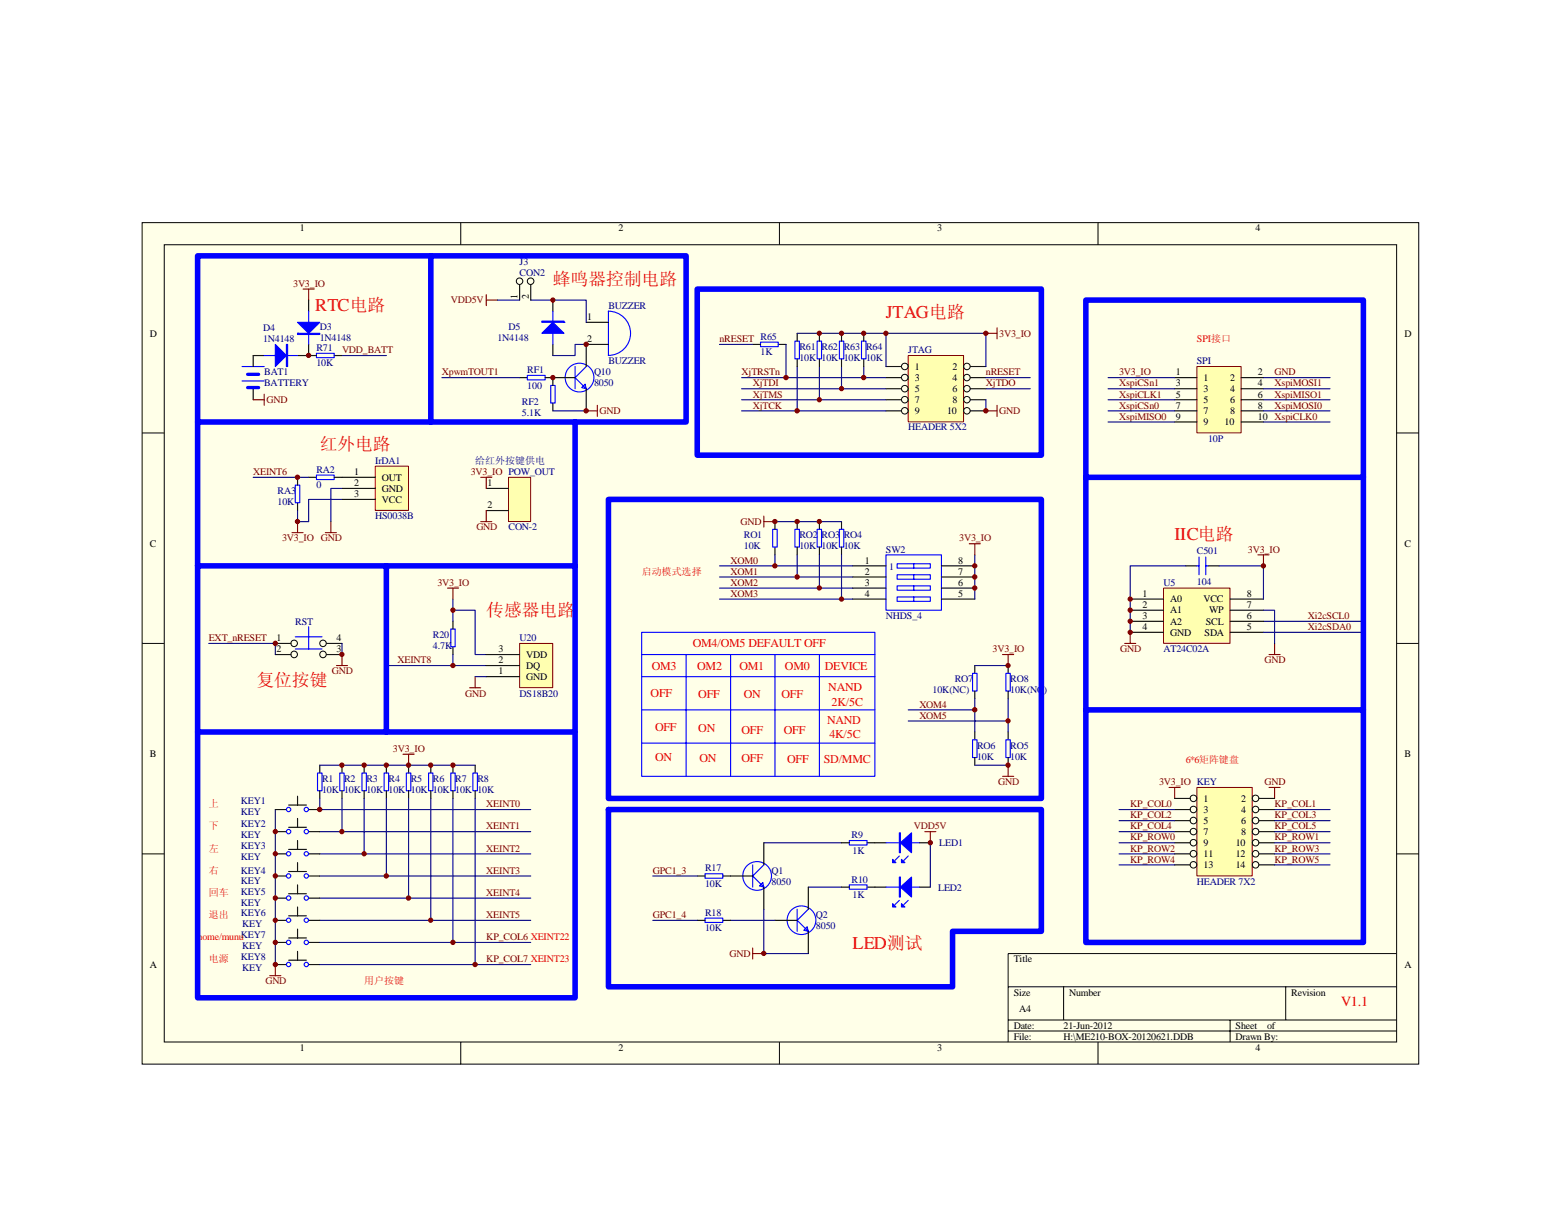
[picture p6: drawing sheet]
<svg xmlns="http://www.w3.org/2000/svg" width="279mm" height="216mm" viewBox="0 0 279 216" stroke-linecap="round" stroke-linejoin="round" font-family="sans-serif">
<path d="M25.4 39.9h228.5v150.6h-228.5z" fill="#ffffe8"/>
<g fill="none" stroke="#000" stroke-width=".18">
<path d="M25.4 39.9h228.5v150.6h-228.5zM82.5 39.9v3.9M139.5 39.9v3.9M196.5 39.9v3.9M29.4 43.8h220.6v142.7h-220.6zM25.4 77.5h4M250 77.5h4M25.4 115.2h4M250 115.2h4M25.4 152.9h4M250 152.9h4M180.4 176.7h69.6"/>
<path d="M190.4 176.7v5.9M230.1 176.7v5.9M250 170.7h-69.6v15.9M82.5 186.6v3.9M139.5 186.6v3.9M180.4 182.6h69.6M180.4 184.6h69.6M196.5 186.6v3.9M220.2 182.6v4"/>
<circle cx="93" cy="50.3" r=".58"/>
<circle cx="95" cy="50.3" r=".59"/>
</g>
<g fill="none" stroke="#000" stroke-width=".2">
<path d="M55.2 53.7v2M93 50.9v2.8M95 50.9v2.8M104.9 57.7h4M45.3 69.6v2M47.3 63.6h-2v2M53.3 63.6h3.3M55.2 61.7v1.9M59.8 63.6h1.4M93 67.6h1.4M97.6 67.6h5.3M99 67.6v1.4"/>
<path d="M99 72.2v1.4M104.9 69.6v4M108.9 61.7h-4v3.9M57.2 137v1.4M61.2 137v1.4M65.2 137v1.4M69.2 137v1.4M73.1 137v1.4M77.1 137v1.4M57.2 141.6v1.3M61.2 141.6v1.3M65.2 141.6v1.3"/>
<path d="M69.2 141.6v1.3M73.1 141.6v1.3M77.1 141.6v1.3M124.8 156.8h1.4M129.4 156.8h5.3M136.7 150.9v3.9M136.7 158.8v4M144.7 158.8v4M150.6 150.9h1.4M150.6 158.8h1.4M155.2 150.9h3.4M155.2 158.8h3.4"/>
<path d="M164.5 150.9h2M164.5 158.8h2M124.8 164.8h1.4M129.4 164.8h1.4M138.7 164.8h4M144.7 166.7v4"/>
</g>
<g fill="none" stroke="#00f" stroke-width=".2">
<path d="M55.2 55.7v6M108.9 55.7a4 4 0 0 1 4 4 4 4 0 0 1-4 3.9M108.9 55.7v7.9M43.3 65.6h4M43.3 68.2h4M47.3 63.6h6M56.6 63.2h3.2v.8h-3.2zM94.4 67.2h3.2v.8h-3.2zM98.6 69h.8v3.2h-.8zM102.9 65.6v4M104.1 69.4l.6-.6 .2 .8zM104.9 65.6l-2 2 2 2"/>
<path d="M56.8 138.4h.8v3.2h-.8zM60.8 138.4h.8v3.2h-.8zM64.8 138.4h.8v3.2h-.8zM68.7 138.4h.9v3.2h-.9zM72.7 138.4h.8v3.2h-.8zM76.7 138.4h.8v3.2h-.8zM126.2 156.4h3.2v.8h-3.2zM134.7 154.8v4M135.9 158.6l.6-.6 .2 .8zM136.7 154.8l-2 2 2 2M152 150.5h3.2v.8h-3.2zM152 158.4h3.2v.8h-3.2z"/>
<path d="M158.6 150.9h5.9M158.6 158.8h5.9M161 153.2l-.8 .9M162.6 153.2l-.8 .9M126.2 164.4h3.2v.7h-3.2zM142.7 162.8v3.9M143.9 166.5l.6-.6 .2 .8zM144.7 162.8l-2 2 2 1.9M161 161.2l-.8 .8M162.6 161.2l-.8 .8"/>
<circle cx="103.7" cy="67.6" r="2.57"/>
<circle cx="135.5" cy="156.8" r="2.57"/>
<circle cx="143.5" cy="164.7" r="2.57"/>
</g>
<g fill="#00f" stroke="#00f" stroke-width=".2">
<path d="M161.2 150.9l2-1.8v3.6z"/>
<path d="M159.8 153.8l.6 .6h-.6z"/>
<path d="M161.4 153.8l.6 .6h-.6z"/>
<path d="M161.2 158.8l2-1.8v3.6z"/>
<path d="M159.8 161.8l.6 .6h-.6z"/>
<path d="M161.4 161.8l.6 .6h-.6z"/>
<path d="M49.3 61.7l2 1.9-2 2z"/>
<path d="M53.3 57.7h3.9l-2 2z"/>
<path d="M161 149.1h.2v3.6h-.2z" fill-rule="evenodd"/>
<path d="M161 157h.2v3.6h-.2z" fill-rule="evenodd"/>
<path d="M51.3 61.7h.2v3.9h-.2z" fill-rule="evenodd"/>
<path d="M53.3 59.7v.2h3.9v-.2z" fill-rule="evenodd"/>
</g>
<g fill="none" stroke="#000080" stroke-width=".2">
<path d="M89 53.7h4M61.2 63.6h8M79.1 67.6h13.9M99 73.6h5.9M37.4 115.2h11.9M57.2 137h27.8M49.3 144.9v27.8M57.2 142.9v2h37.8M57.2 148.9h37.8M57.2 156.8h37.8M57.2 152.9h37.8M61.2 142.9v6"/>
<path d="M65.2 142.9v10M69.2 142.9v13.9M73.1 142.9v17.9M77.1 142.9v21.9M116.8 156.8h8M136.7 150.9h13.9M144.7 158.8h5.9M166.5 150.9v7.9M57.2 160.8h37.8M57.2 164.8h37.8M116.8 164.8h8M130.8 164.8h7.9"/>
<path d="M136.7 162.8v7.9h8"/>
</g>
<g fill="none" stroke="#800000" stroke-width=".2">
<path d="M54.3 51.8h1.9M55.2 51.8v1.9M87 52.7v2M87 53.7h2M45.3 71.6h2M47.3 70.6v2M104.9 73.6h2M106.9 72.6v1.9M60.2 119.1h2M61.2 117.2v1.9M179.5 117.2h1.9M180.4 117.2v1.9"/>
<path d="M72.1 135h2M73.1 135v2M165.5 148.9h2M166.5 148.9v2M48.3 174.7h2M49.3 172.7v2M134.7 169.7v2M134.7 170.7h2"/>
</g>
<path d="M44.3 67h2M44.3 69.4h2" fill="none" stroke="#00f" stroke-width=".6"/>
<path d="M67.2 83.5h5.9v7.9h-5.9z" fill="#ffffb0"/>
<path d="M67.2 83.5h5.9v7.9h-5.9z" fill="none" stroke="#800000" stroke-width=".18"/>
<g fill="none" stroke="#000" stroke-width=".2">
<path d="M53.3 85.4v1.4M53.3 90v1.4M55.2 85.4h1.4M59.8 85.4h7.4M61.2 87.4h6M61.2 89.4h6M138.7 93.4v1.4M138.7 97.9v1.4M142.7 93.4v1.4M142.7 97.9v1.4M146.7 93.4v1.4M146.7 97.9v1.4"/>
<path d="M150.6 93.4v1.4M150.6 97.9v1.4M152.6 101.3h6M152.6 103.3h6M152.6 105.3h6M152.6 107.3h6M168.5 101.3h6M168.5 103.3h6M168.5 105.3h6M168.5 107.3h6M212.2 101.3h2M216.2 101.3h2"/>
<path d="M174.5 131v1.4M174.5 135.6v1.4M180.4 131v1.4M180.4 135.6v1.4M49.3 144.9h2M49.3 148.9h2M49.3 152.9h2M49.3 156.8h2M51.7 144.1h3.1M51.7 148.1h3.1M51.7 152.1h3.1M51.7 156h3.1"/>
<path d="M51.7 160h3.1M53.3 142.5v1.6M53.3 146.5v1.6M53.3 150.5v1.6M53.3 154.4v1.6M53.3 158.4v1.6M55.2 144.9h2M55.2 148.9h2M55.2 152.9h2M55.2 156.8h2M49.3 160.8h2M49.3 164.8h2"/>
<path d="M51.7 164h3.1M53.3 162.4v1.6M55.2 160.8h2M55.2 164.8h2"/>
</g>
<g fill="none" stroke="#800000" stroke-width=".2">
<path d="M52.3 95.4h2M53.3 93.4v2M58.2 95.4h2M59.2 93.4v2M136.7 92.4v2M136.7 93.4h2M173.5 97.3h2M174.5 97.3v2M225.2 99.3h1.9M226.1 99.3v2M201.3 115.2h2M202.3 113.2v2"/>
<path d="M227.1 117.2h2M228.1 115.2v2M179.5 139h1.9M180.4 137v2"/>
</g>
<g fill="none" stroke="#00f" stroke-width=".2">
<path d="M52.9 86.8h.8v3.2h-.8zM56.6 85h3.2v.9h-3.2zM138.3 94.8h.8v3.1h-.8zM142.3 94.8h.8v3.1h-.8zM146.3 94.8h.7v3.1h-.7zM150.2 94.8h.8v3.1h-.8zM158.6 99.3h9.9v9.9h-9.9zM214.6 99.7v3.2M215.8 99.7v3.2M160.6 100.9h5.9v.8h-5.9zM160.6 102.9h5.9v.8h-5.9zM160.6 104.9h5.9v.8h-5.9z"/>
<path d="M160.6 106.9h5.9v.8h-5.9zM163.6 100.9v.8M163.6 102.9v.8M163.6 104.9v.8M163.6 106.9v.8M214.2 101.3h.4M215.8 101.3h.4M174.1 132.4h.8v3.2h-.8zM180 132.4h.8v3.2h-.8z"/>
<circle cx="51.7" cy="144.9" r=".39"/>
<circle cx="51.7" cy="148.9" r=".39"/>
<circle cx="51.7" cy="156.8" r=".39"/>
<circle cx="51.7" cy="152.8" r=".39"/>
<circle cx="54.8" cy="144.9" r=".39"/>
<circle cx="54.8" cy="148.9" r=".39"/>
<circle cx="54.8" cy="156.8" r=".39"/>
<circle cx="54.8" cy="152.8" r=".39"/>
<circle cx="51.7" cy="160.8" r=".39"/>
<circle cx="51.7" cy="164.7" r=".39"/>
<circle cx="54.8" cy="160.8" r=".39"/>
<circle cx="54.8" cy="164.7" r=".39"/>
</g>
<g fill="none" stroke="#000080" stroke-width=".2">
<path d="M45.3 85.4h9.9M61.2 87.4h-2v6M61.2 89.4h-6v4h-1.9v-2M138.7 93.4h11.9M138.7 99.3v2M142.7 99.3v4M146.7 99.3v6M150.6 99.3v8M174.5 99.3v8M128.8 101.3h23.8M128.8 103.3h23.8M128.8 105.3h23.8"/>
<path d="M128.8 107.3h23.8M226.1 111.2h17.9"/>
</g>
<path d="M208.3 105.3h11.9v9.9h-11.9z" fill="#ffffb0"/>
<path d="M208.3 105.3h11.9v9.9h-11.9z" fill="none" stroke="#800000" stroke-width=".18"/>
<path d="M202.3 107.3h6M202.3 109.2h6M202.3 111.2h6M202.3 113.2h6M220.2 107.3h5.9M220.2 109.2h5.9M220.2 111.2h5.9M220.2 113.2h5.9" fill="none" stroke="#000" stroke-width=".2"/>
<path d="M212.2 101.3h-9.9v11.9M218.2 101.3h7.9v6M226.1 109.2h2v6M226.1 113.2h17.9" fill="none" stroke="#000080" stroke-width=".2"/>
<path d="M162.6 63.7h9.9v11.8h-9.9z" fill="#ffffb0"/>
<path d="M162.6 63.6h9.9v11.9h-9.9z" fill="none" stroke="#800000" stroke-width=".18"/>
<g fill="none" stroke="#000" stroke-width=".18">
<circle cx="162" cy="71.6" r=".59"/>
<circle cx="162" cy="67.6" r=".59"/>
<circle cx="162" cy="73.5" r=".59"/>
<circle cx="162" cy="65.6" r=".59"/>
<circle cx="162" cy="69.6" r=".59"/>
<circle cx="173.1" cy="71.6" r=".58"/>
<circle cx="173.1" cy="73.5" r=".58"/>
<circle cx="173.1" cy="65.6" r=".58"/>
<circle cx="173.1" cy="67.6" r=".58"/>
<circle cx="173.1" cy="69.6" r=".58"/>
<circle cx="52.6" cy="117.2" r=".59"/>
<circle cx="52.7" cy="115.2" r=".58"/>
<circle cx="57.8" cy="117.2" r=".59"/>
<circle cx="57.8" cy="115.2" r=".58"/>
</g>
<g fill="none" stroke="#000" stroke-width=".2">
<path d="M142.7 59.7v1.4M146.7 59.7v1.4M150.6 59.7v1.4M154.6 59.7v1.4M134.7 61.7h1.4M139.3 61.7h1.4M142.7 64.2v1.4M146.7 64.2v1.4M150.6 64.2v1.4M154.6 64.2v1.4M158.6 65.6h2.8M158.6 67.6h2.8"/>
<path d="M158.6 69.6h2.8M158.6 71.6h2.8M158.6 73.6h2.8M173.7 65.6h2.8M173.7 67.6h2.8M173.7 69.6h2.8M173.7 71.6h2.8M173.7 73.6h2.8M49.3 115.2h2.8M49.3 117.2h2.8M58.4 115.2h2.8M58.4 117.2h2.8"/>
<path d="M174.5 119.1v1.4M180.4 119.1v1.4M174.5 123.7v1.4M180.4 123.7v1.4"/>
</g>
<path d="M176.5 59.7h2M178.5 58.7v2M176.5 73.6h2M178.5 72.6v1.9" fill="none" stroke="#800000" stroke-width=".2"/>
<g fill="none" stroke="#000080" stroke-width=".2">
<path d="M142.7 59.7h15.9M128.8 61.7h5.9M132.7 67.6h25.9M132.7 69.6h25.9M132.7 71.6h25.9M132.7 73.6h25.9M140.7 61.7v5.9M142.7 65.6v8M146.7 65.6v6M150.6 65.6v4M154.6 65.6v2M158.6 65.6v-5.9h17.9v5.9"/>
<path d="M176.5 67.6h7.9M176.5 69.6h7.9M176.5 71.6v2M49.3 115.2v2M61.2 115.2v2M174.5 119.1h5.9M162.6 127.1h11.9M162.6 129.1h17.8M174.5 125.1v5.9M174.5 137h5.9M180.4 125.1v5.9"/>
</g>
<g fill="none" stroke="#00f" stroke-width=".2">
<path d="M136.1 61.3h3.2v.8h-3.2zM142.3 61.1h.8v3.1h-.8zM146.3 61.1h.7v3.1h-.7zM150.2 61.1h.8v3.1h-.8zM154.2 61.1h.8v3.1h-.8zM52.9 114h4.7M52.9 116.2h4.7M55.2 112.2v4M114.9 113.2h41.7v25.8h-41.7zM114.9 117.2h41.7M122.8 117.2v21.8M130.8 117.2v21.8"/>
<path d="M138.7 117.2v21.8M146.7 117.2v21.8M114.9 121.1h41.7M114.9 127.1h41.7M114.9 133h41.7M174.1 120.5h.8v3.2h-.8zM180 120.5h.8v3.2h-.8z"/>
</g>
<g fill="#800000" stroke="#800000" stroke-width=".18">
<circle cx="176.5" cy="73.5" r=".39"/>
<circle cx="176.5" cy="59.7" r=".39"/>
<circle cx="142.7" cy="73.5" r=".39"/>
<circle cx="146.6" cy="71.6" r=".38"/>
<circle cx="150.6" cy="69.6" r=".38"/>
<circle cx="154.6" cy="67.6" r=".39"/>
<circle cx="158.6" cy="59.7" r=".39"/>
<circle cx="146.6" cy="59.7" r=".38"/>
<circle cx="150.6" cy="59.7" r=".38"/>
<circle cx="154.6" cy="59.7" r=".39"/>
<circle cx="140.7" cy="67.6" r=".39"/>
</g>
<path d="M91 85.5h4v7.9h-4z" fill="#ffffb0"/>
<path d="M91 85.4h4v8h-4z" fill="none" stroke="#800000" stroke-width=".18"/>
<g fill="none" stroke="#000" stroke-width=".2">
<path d="M99 53.7v2M99 61.7v1.9M87 91.4h4M87 87.4h4M81.1 137v1.4M85 137v1.4M81.1 141.6v1.3M85 141.6v1.3M49.3 168.7h2M49.3 172.7h2M51.7 167.9h3.1M51.7 171.9h3.1"/>
<path d="M53.3 166.3v1.6M53.3 170.3v1.6M55.2 168.7h2M55.2 172.7h2"/>
</g>
<path d="M86 93.4h2M86 85.4h2M87 85.4v2M87 91.4v2" fill="none" stroke="#800000" stroke-width=".2"/>
<g fill="none" stroke="#00f" stroke-width=".2">
<path d="M99 55.7v6M80.7 138.4h.8v3.2h-.8zM84.6 138.4h.8v3.2h-.8z"/>
<circle cx="51.7" cy="168.7" r=".39"/>
<circle cx="51.7" cy="172.7" r=".39"/>
<circle cx="54.8" cy="168.7" r=".39"/>
<circle cx="54.8" cy="172.7" r=".39"/>
</g>
<g fill="#00f" stroke="#00f" stroke-width=".2">
<path d="M97 59.7l2-2 1.9 2z"/>
<path d="M97 57.5v.2h3.9v-.2z" fill-rule="evenodd"/>
</g>
<path d="M95 53.7h9.9v4M104.9 61.7h-2v1.9h-3.9M81.1 142.9v25.8M85 142.9v29.8M57.2 168.7h37.8M57.2 172.7h37.8" fill="none" stroke="#000080" stroke-width=".2"/>
<path d="M214.2 65.6h7.9v11.9h-7.9z" fill="#ffffb0"/>
<path d="M214.2 65.6h7.9v11.9h-7.9z" fill="none" stroke="#800000" stroke-width=".18"/>
<path d="M210.2 67.6h4M210.2 69.6h4M210.2 71.6h4M210.2 73.6h4M210.2 75.5h4M222.2 67.6h3.9M222.2 69.6h3.9M222.2 71.6h3.9M222.2 73.6h3.9M222.2 75.5h3.9" fill="none" stroke="#000" stroke-width=".2"/>
<path d="M198.3 67.6h11.9M198.3 69.6h11.9M198.3 71.6h11.9M198.3 73.6h11.9M198.3 75.5h11.9M226.1 67.6h12M226.1 69.6h12M226.1 71.6h12M226.1 73.6h12M226.1 75.5h12" fill="none" stroke="#000080" stroke-width=".2"/>
<path d="M209.3 141h1.9M210.2 141v1.9M227.1 141h2M228.1 141v1.9" fill="none" stroke="#800000" stroke-width=".2"/>
<path d="M214.2 141h9.9v15.8h-9.9z" fill="#ffffb0"/>
<path d="M214.2 141h9.9v15.8h-9.9z" fill="none" stroke="#800000" stroke-width=".18"/>
<g fill="none" stroke="#000" stroke-width=".18">
<circle cx="213.6" cy="152.8" r=".59"/>
<circle cx="213.6" cy="146.9" r=".59"/>
<circle cx="213.6" cy="148.9" r=".59"/>
<circle cx="213.6" cy="144.9" r=".59"/>
<circle cx="213.6" cy="154.8" r=".59"/>
<circle cx="213.6" cy="142.9" r=".59"/>
<circle cx="213.6" cy="150.9" r=".59"/>
<circle cx="224.7" cy="152.8" r=".59"/>
<circle cx="224.7" cy="146.9" r=".59"/>
<circle cx="224.7" cy="148.9" r=".58"/>
<circle cx="224.7" cy="144.9" r=".58"/>
<circle cx="224.7" cy="142.9" r=".58"/>
<circle cx="224.7" cy="150.9" r=".58"/>
<circle cx="224.7" cy="154.8" r=".58"/>
</g>
<g fill="none" stroke="#000" stroke-width=".2">
<path d="M81.1 111.2v1.4M81.1 115.8v1.4M210.2 142.9h2.8M210.2 144.9h2.8M210.2 146.9h2.8M210.2 148.9h2.8M210.2 150.9h2.8M210.2 152.9h2.8M210.2 154.8h2.8M225.3 142.9h2.8M225.3 144.9h2.8M225.3 146.9h2.8"/>
<path d="M225.3 148.9h2.8M225.3 150.9h2.8M225.3 152.9h2.8M225.3 154.8h2.8"/>
</g>
<g fill="none" stroke="#000080" stroke-width=".2">
<path d="M69.2 119.1h17.8M81.1 111.2v-2h3.9v8h2M81.1 107.3v1.9M81.1 117.2v1.9M200.3 144.9h9.9M200.3 146.9h9.9M200.3 148.9h9.9M200.3 150.9h9.9M200.3 152.9h9.9M200.3 154.8h9.9M228.1 144.9h10M228.1 146.9h10"/>
<path d="M228.1 148.9h10M228.1 150.9h10M228.1 152.9h10M228.1 154.8h10"/>
</g>
<g fill="#800000" stroke="#800000" stroke-width=".18">
<circle cx="166.5" cy="150.9" r=".39"/>
<circle cx="136.7" cy="170.7" r=".39"/>
<circle cx="55.2" cy="63.6" r=".39"/>
<circle cx="98.9" cy="67.6" r=".39"/>
<circle cx="104.9" cy="61.6" r=".39"/>
<circle cx="104.9" cy="73.5" r=".39"/>
<circle cx="99" cy="53.7" r=".38"/>
</g>
<path d="M80.1 105.3h2M81.1 105.3v2M84.1 123.1h1.9M85 121.1v2" fill="none" stroke="#800000" stroke-width=".2"/>
<path d="M80.7 112.6h.8v3.2h-.8z" fill="none" stroke="#00f" stroke-width=".2"/>
<path d="M93 115.2h5.9v7.9h-5.9z" fill="#ffffb0"/>
<path d="M93 115.2h5.9v7.9h-5.9z" fill="none" stroke="#800000" stroke-width=".18"/>
<path d="M87 119.1h6M87 117.2h6M87 121.1h6" fill="none" stroke="#000" stroke-width=".2"/>
<path d="M85 121.1h2" fill="none" stroke="#000080" stroke-width=".2"/>
<g fill="#800000" stroke="#800000" stroke-width=".18">
<circle cx="226.1" cy="101.3" r=".39"/>
<circle cx="202.3" cy="113.2" r=".38"/>
<circle cx="202.3" cy="107.2" r=".38"/>
<circle cx="202.3" cy="109.2" r=".39"/>
<circle cx="202.3" cy="111.2" r=".38"/>
<circle cx="81.1" cy="119.1" r=".38"/>
<circle cx="81.1" cy="109.2" r=".39"/>
<circle cx="53.2" cy="93.4" r=".39"/>
<circle cx="53.2" cy="85.4" r=".39"/>
<circle cx="180.4" cy="119.1" r=".38"/>
<circle cx="174.5" cy="105.3" r=".39"/>
<circle cx="174.5" cy="103.3" r=".39"/>
<circle cx="174.5" cy="101.3" r=".39"/>
<circle cx="138.7" cy="93.4" r=".39"/>
<circle cx="142.7" cy="93.4" r=".39"/>
<circle cx="146.6" cy="93.4" r=".38"/>
<circle cx="180.4" cy="137" r=".39"/>
<circle cx="138.7" cy="101.3" r=".39"/>
<circle cx="142.7" cy="103.3" r=".39"/>
<circle cx="146.6" cy="105.3" r=".38"/>
<circle cx="150.6" cy="107.2" r=".38"/>
<circle cx="174.5" cy="127.1" r=".39"/>
<circle cx="180.4" cy="129.1" r=".38"/>
<circle cx="49.3" cy="115.2" r=".39"/>
<circle cx="61.2" cy="117.2" r=".38"/>
<circle cx="61.2" cy="137" r=".39"/>
<circle cx="65.2" cy="137" r=".39"/>
<circle cx="69.1" cy="137" r=".39"/>
<circle cx="73.1" cy="137" r=".39"/>
<circle cx="57.2" cy="144.9" r=".39"/>
<circle cx="61.2" cy="148.9" r=".39"/>
<circle cx="65.2" cy="152.8" r=".38"/>
<circle cx="69.1" cy="156.8" r=".39"/>
<circle cx="77.1" cy="137" r=".39"/>
<circle cx="49.3" cy="172.7" r=".39"/>
<circle cx="81.1" cy="137" r=".39"/>
<circle cx="73.1" cy="160.8" r=".39"/>
<circle cx="77.1" cy="164.7" r=".38"/>
<circle cx="49.3" cy="148.9" r=".39"/>
<circle cx="49.3" cy="152.8" r=".38"/>
<circle cx="49.3" cy="156.8" r=".39"/>
<circle cx="49.3" cy="160.8" r=".39"/>
<circle cx="49.3" cy="164.7" r=".38"/>
<circle cx="81.1" cy="168.7" r=".39"/>
<circle cx="85" cy="172.7" r=".39"/>
<circle cx="49.3" cy="168.7" r=".39"/>
</g>
<path d="M35.4 45.8h87.4v29.7h-87.4zM77.1 45.8v29.7M124.8 51.8h61.6v29.7h-61.6zM194.4 53.7h49.6v115h-49.6zM35.4 75.5v25.8h67.5v-25.8M108.9 89.4h77.5v53.5h-77.5zM194.4 85.4h49.6M35.4 101.3v29.7h33.8v-29.7M102.9 101.3v29.7h-33.7M35.4 131v47.6h67.5v-47.6M194.4 127.1h49.6M108.9 144.9h77.5v21.8h-15.9v10h-61.6z" fill="none" stroke="#00f" stroke-width=".99"/>
<g font-size="3.2" fill="#f00">
<text x="99" y="51">蜂鸣器控制电路</text>
<text x="56.4" y="55.8">RTC电路</text>
<text x="158.6" y="56.9">JTAG电路</text>
<text x="57.2" y="80.5">红外电路</text>
<text x="210.2" y="96.6">IIC电路</text>
<text x="87" y="110.3">传感器电路</text>
<text x="45.9" y="122.8">复位按键</text>
<text x="152.6" y="169.9">LED测试</text>
</g>
<text font-size="2.5" fill="#f00" x="240.1" y="180">V1.1</text>
<g font-size="2.1" fill="#f00">
<text x="124" y="115.9">OM4/OM5 DEFAULT OFF</text>
<text x="116.5" y="124.8">OFF</text>
<text x="116.6" y="120">OM3</text>
<text x="124.8" y="120">OM2</text>
<text x="125" y="125">OFF</text>
<text x="132.4" y="120">OM1</text>
<text x="133.1" y="125">ON</text>
<text x="139.9" y="125">OFF</text>
<text x="140.5" y="120">OM0</text>
<text x="147.7" y="120">DEVICE</text>
<text x="148.3" y="123.8">NAND</text>
<text x="117.2" y="130.9">OFF</text>
<text x="125" y="131.1">ON</text>
<text x="132.7" y="131.3">OFF</text>
<text x="140.3" y="131.3">OFF</text>
<text x="148" y="129.5">NAND</text>
<text x="148.8" y="126.4">2K/5C</text>
<text x="117.2" y="136.3">ON</text>
<text x="125.2" y="136.5">ON</text>
<text x="132.7" y="136.5">OFF</text>
<text x="140.9" y="136.7">OFF</text>
<text x="147.4" y="136.7">SD/MMC</text>
<text x="148.4" y="132.1">4K/5C</text>
</g>
<g font-size="1.8">
<text x="53.7" y="41.4">1</text>
<text x="110.7" y="41.4">2</text>
<text x="167.7" y="41.4">3</text>
<text x="224.7" y="41.4">4</text>
<text x="92.6" y="53.5" transform="rotate(-90 92.6 53.5)">1</text>
<text x="94.6" y="53.5" transform="rotate(-90 94.6 53.5)">2</text>
<text x="105.1" y="57.3">1</text>
<text x="26.8" y="60.3">D</text>
<text x="105.1" y="61.2">2</text>
<text x="251.4" y="60.3">D</text>
<text x="163.7" y="66.2">1</text>
<text x="163.7" y="68.2">3</text>
<text x="163.7" y="70.2">5</text>
<text x="170.5" y="66.2">2</text>
<text x="170.5" y="68.2">4</text>
<text x="170.5" y="70.2">6</text>
<text x="210.4" y="67.2">1</text>
<text x="210.4" y="69.2">3</text>
<text x="210.4" y="71.2">5</text>
<text x="215.4" y="68.2">1</text>
<text x="215.4" y="70.2">3</text>
<text x="220.2" y="68.2">2</text>
<text x="220.2" y="70.2">4</text>
<text x="225.1" y="67.2">2</text>
<text x="225.1" y="69.2">4</text>
<text x="225.1" y="71.2">6</text>
<text x="163.7" y="72.1">7</text>
<text x="163.7" y="74.1">9</text>
<text x="169.5" y="74.1">10</text>
<text x="170.5" y="72.1">8</text>
<text x="210.4" y="73.1">7</text>
<text x="210.4" y="75.1">9</text>
<text x="215.4" y="72.1">5</text>
<text x="215.4" y="74.1">7</text>
<text x="215.4" y="76.1">9</text>
<text x="219.2" y="76.1">10</text>
<text x="220.2" y="72.1">6</text>
<text x="220.2" y="74.1">8</text>
<text x="225.1" y="73.1">8</text>
<text x="225.1" y="75.1">10 XspiCLK0</text>
<text x="63.4" y="85">1</text>
<text x="63.4" y="87">2</text>
<text x="63.4" y="89">3</text>
<text x="68.4" y="86">OUT</text>
<text x="68.4" y="88">GND</text>
<text x="68.4" y="90">VCC</text>
<text x="87.2" y="87">1</text>
<text x="87.2" y="91">2</text>
<text x="26.8" y="97.9">C</text>
<text x="154.8" y="100.9">1</text>
<text x="171.5" y="100.9">8</text>
<text x="251.4" y="97.9">C</text>
<text x="154.8" y="102.9">2</text>
<text x="154.8" y="104.9">3</text>
<text x="154.8" y="106.8">4</text>
<text x="171.5" y="106.8">5</text>
<text x="171.5" y="104.9">6</text>
<text x="171.5" y="102.9">7</text>
<text x="204.5" y="106.8">1</text>
<text x="209.4" y="107.8">A0</text>
<text x="215.4" y="107.8">VCC</text>
<text x="223.2" y="106.8">8</text>
<text x="204.5" y="108.8">2</text>
<text x="204.5" y="110.8">3</text>
<text x="204.5" y="112.8">4</text>
<text x="209.4" y="109.8">A1</text>
<text x="209.4" y="111.8">A2</text>
<text x="209.4" y="113.8">GND</text>
<text x="215.6" y="113.8">SDA</text>
<text x="215.8" y="111.8">SCL</text>
<text x="216.4" y="109.8">WP</text>
<text x="223.2" y="110.8">6</text>
<text x="223.2" y="108.8">7</text>
<text x="223.2" y="112.8">5</text>
<text x="49.5" y="114.8">1</text>
<text x="49.5" y="116.8">2</text>
<text x="60.2" y="116.8">3</text>
<text x="60.2" y="114.8">4</text>
<text x="89.2" y="118.7">2</text>
<text x="89.2" y="116.8">3</text>
<text x="94.2" y="119.7">DQ</text>
<text x="94.2" y="117.8">VDD</text>
<text x="89.2" y="120.7">1</text>
<text x="94.2" y="121.7">GND</text>
<text x="26.8" y="135.6">B</text>
<text x="251.4" y="135.6">B</text>
<text x="215.4" y="143.5">1</text>
<text x="222.2" y="143.5">2</text>
<text x="215.4" y="145.5">3</text>
<text x="215.4" y="147.5">5</text>
<text x="215.4" y="149.5">7</text>
<text x="222.2" y="145.5">4</text>
<text x="222.2" y="147.5">6</text>
<text x="222.2" y="149.5">8</text>
<text x="215.4" y="151.4">9</text>
<text x="215.4" y="153.4">11</text>
<text x="215.4" y="155.4">13</text>
<text x="221.2" y="151.4">10</text>
<text x="221.2" y="153.4">12</text>
<text x="221.2" y="155.4">14</text>
<text x="26.8" y="173.2">A</text>
<text x="181.4" y="172.3">Title</text>
<text x="251.4" y="173.2">A</text>
<text x="181.4" y="178.2">Size</text>
<text x="191.4" y="178.2">Number</text>
<text x="231.1" y="178.2">Revision</text>
<text x="181.4" y="184.2">Date:</text>
<text x="182.4" y="181.2">A4</text>
<text x="190.4" y="184.2">21-Jun-2012</text>
<text x="221.2" y="184.2">Sheet</text>
<text x="226.8" y="184.2">of</text>
<text x="53.7" y="188.1">1</text>
<text x="110.7" y="188.1">2</text>
<text x="167.7" y="188.1">3</text>
<text x="181.4" y="186.1">File:</text>
<text x="190.4" y="186.1">H:\ME210-BOX-20120621.DDB</text>
<text x="221.2" y="186.1">Drawn By:</text>
<text x="224.7" y="188.1">4</text>
</g>
<g font-size="1.8" fill="#000080">
<text x="93" y="47.4">J3</text>
<text x="93" y="49.3">CON2</text>
<text x="47.1" y="59.3">D4</text>
<text x="57.2" y="59.1">D3</text>
<text x="91" y="59.1">D5</text>
<text x="108.9" y="55.3">BUZZER</text>
<text x="47.1" y="61.2">1N4148</text>
<text x="56.6" y="62.8">R71</text>
<text x="56.6" y="65.6">10K</text>
<text x="57.2" y="61">1N4148</text>
<text x="89" y="61">1N4148</text>
<text x="108.9" y="65.2">BUZZER</text>
<text x="136.1" y="63.6">1K</text>
<text x="143.1" y="62.6">R61</text>
<text x="143.1" y="64.6">10K 10K 10K 10K</text>
<text x="147" y="62.6">R62</text>
<text x="151" y="62.6">R63</text>
<text x="155" y="62.6">R64</text>
<text x="162.6" y="63.2">JTAG</text>
<text x="214.2" y="65.2">SPI</text>
<text x="47.3" y="67.2">BAT1</text>
<text x="47.3" y="69.2">BATTERY</text>
<text x="94.4" y="66.8">RF1</text>
<text x="94.4" y="69.6">100</text>
<text x="106.3" y="67.2">Q10</text>
<text x="106.3" y="69.2">8050</text>
<text x="93.4" y="72.5">RF2</text>
<text x="93.4" y="74.5">5.1K</text>
<text x="162.6" y="76.9">HEADER 5X2</text>
<text x="67.2" y="83.1">IrDA1</text>
<text x="85" y="83.1">给红外按键供电</text>
<text x="216.2" y="79.1">10P</text>
<text x="49.7" y="88.4">RA3</text>
<text x="56.6" y="84.6">RA2</text>
<text x="56.6" y="87.4">0</text>
<text x="49.7" y="90.4">10K</text>
<text x="67.2" y="93">HS0038B</text>
<text x="91" y="95">CON-2</text>
<text x="133.1" y="96.3">RO1</text>
<text x="133.1" y="98.3">10K</text>
<text x="143.1" y="96.3">RO2</text>
<text x="143.1" y="98.3">10K 10K 10K</text>
<text x="147" y="96.3">RO3</text>
<text x="151" y="96.3">RO4</text>
<text x="158.6" y="98.9">SW2</text>
<text x="214.2" y="99.1">C501</text>
<text x="159.2" y="102.1">1</text>
<text x="208.3" y="104.9">U5</text>
<text x="214.2" y="104.7">104</text>
<text x="52.9" y="111.8">RST</text>
<text x="158.6" y="110.8">NHDS_4</text>
<text x="77.5" y="114.2">R20</text>
<text x="77.5" y="116.2">4.7K</text>
<text x="93" y="114.8">U20</text>
<text x="208.3" y="116.8">AT24C02A</text>
<text x="93" y="124.7">DS18B20</text>
<text x="166.9" y="124.1">10K(NC)</text>
<text x="170.9" y="122.1">RO7</text>
<text x="180.8" y="122.1">RO8</text>
<text x="180.8" y="124.1">10K(NC)</text>
<text x="174.9" y="134">RO6</text>
<text x="174.9" y="136">10K</text>
<text x="180.8" y="134">RO5</text>
<text x="180.8" y="136">10K</text>
<text x="43.1" y="143.9">KEY1</text>
<text x="57.6" y="140">R1</text>
<text x="57.6" y="141.9">10K 10K 10K 10K 10K 10K 10K 10K</text>
<text x="61.6" y="140">R2</text>
<text x="65.6" y="140">R3</text>
<text x="69.6" y="140">R4</text>
<text x="73.5" y="140">R5</text>
<text x="77.5" y="140">R6</text>
<text x="81.5" y="140">R7</text>
<text x="85.4" y="140">R8</text>
<text x="43.1" y="145.9">KEY</text>
<text x="43.1" y="148.1">KEY2</text>
<text x="43.1" y="150.1">KEY</text>
<text x="43.1" y="152">KEY3</text>
<text x="43.1" y="154">KEY</text>
<text x="126.2" y="156">R17</text>
<text x="152.4" y="150.1">R9</text>
<text x="152.6" y="152.8">1K</text>
<text x="168.1" y="151.4">LED1</text>
<text x="43.1" y="156.4">KEY4</text>
<text x="43.1" y="158.2">KEY</text>
<text x="43.1" y="160.2">KEY5</text>
<text x="126.2" y="158.8">10K</text>
<text x="138.1" y="156.4">Q1</text>
<text x="138.1" y="158.4">8050</text>
<text x="152.4" y="158">R10</text>
<text x="152.6" y="160.8">1K</text>
<text x="167.9" y="159.6">LED2</text>
<text x="214.2" y="158.4">HEADER 7X2</text>
<text x="43.1" y="162.2">KEY</text>
<text x="43.1" y="163.9">KEY6</text>
<text x="43.3" y="165.9">KEY</text>
<text x="126.2" y="163.9">R18</text>
<text x="126.2" y="166.7">10K</text>
<text x="146" y="164.3">Q2</text>
<text x="146" y="166.3">8050</text>
<text x="43.1" y="171.9">KEY8</text>
<text x="43.3" y="169.9">KEY</text>
<text x="43.3" y="173.8">KEY</text>
</g>
<g font-size="1.8" fill="#800000">
<text x="52.5" y="51.3">3V3_IO</text>
<text x="80.7" y="54.3">VDD5V</text>
<text x="61.2" y="63.2">VDD_BATT</text>
<text x="128.8" y="61.2">nRESET R65</text>
<text x="178.9" y="60.3">3V3_IO</text>
<text x="79.1" y="67.2">XpwmTOUT1</text>
<text x="132.7" y="67.2">XjTRSTn</text>
<text x="134.7" y="71.2">XjTMS</text>
<text x="134.7" y="69.2">XjTDI</text>
<text x="176.5" y="69.2">XjTDO</text>
<text x="176.5" y="67.2">nRESET</text>
<text x="200.3" y="69.2">XspiCSn1</text>
<text x="200.3" y="71.2">XspiCLK1</text>
<text x="200.3" y="67.2">3V3_IO</text>
<text x="228.1" y="67.2">GND</text>
<text x="228.1" y="69.2">XspiMOSI1</text>
<text x="228.1" y="71.2">XspiMISO1</text>
<text x="47.7" y="72.1">GND</text>
<text x="107.3" y="74.1">GND</text>
<text x="134.7" y="73.1">XjTCK</text>
<text x="178.9" y="74.1">GND</text>
<text x="200.3" y="75.1">XspiMISO0</text>
<text x="200.3" y="73.1">XspiCSn0</text>
<text x="228.1" y="73.1">XspiMOSI0</text>
<text x="45.3" y="85">XEINT6</text>
<text x="84.3" y="85">3V3_IO POW_OUT</text>
<text x="85.3" y="95">GND</text>
<text x="132.5" y="94">GND</text>
<text x="50.5" y="96.9">3V3_IO GND</text>
<text x="130.8" y="100.9">XOM0</text>
<text x="171.7" y="96.9">3V3_IO</text>
<text x="223.4" y="98.9">3V3_IO</text>
<text x="78.3" y="104.9">3V3_IO</text>
<text x="130.8" y="102.9">XOM1</text>
<text x="130.8" y="104.9">XOM2</text>
<text x="130.8" y="106.8">XOM3</text>
<text x="234.1" y="110.8">Xi2cSCL0</text>
<text x="234.1" y="112.8">Xi2cSDA0</text>
<text x="37.4" y="114.8">EXT_nRESET</text>
<text x="71.1" y="118.7">XEINT8</text>
<text x="177.7" y="116.8">3V3_IO</text>
<text x="200.5" y="116.8">GND</text>
<text x="226.3" y="118.7">GND</text>
<text x="59.4" y="120.7">GND</text>
<text x="83.3" y="124.7">GND</text>
<text x="164.6" y="126.7">XOM4</text>
<text x="164.6" y="128.7">XOM5</text>
<text x="70.3" y="134.6">3V3_IO</text>
<text x="178.6" y="140.5">GND</text>
<text x="207.5" y="140.5">3V3_IO KEY</text>
<text x="226.3" y="140.5">GND</text>
<text x="87" y="144.5">XEINT0</text>
<text x="87" y="148.5">XEINT1</text>
<text x="163.6" y="148.5">VDD5V</text>
<text x="202.3" y="144.5">KP_COL0</text>
<text x="202.3" y="146.5">KP_COL2</text>
<text x="202.3" y="148.5">KP_COL4</text>
<text x="228.1" y="144.5">KP_COL1</text>
<text x="228.1" y="146.5">KP_COL3</text>
<text x="228.1" y="148.5">KP_COL5</text>
<text x="87" y="152.4">XEINT2</text>
<text x="202.3" y="150.5">KP_ROW0</text>
<text x="202.3" y="152.4">KP_ROW2</text>
<text x="202.3" y="154.4">KP_ROW4</text>
<text x="228.1" y="150.5">KP_ROW1</text>
<text x="228.1" y="152.4">KP_ROW3</text>
<text x="228.1" y="154.4">KP_ROW5</text>
<text x="87" y="156.4">XEINT3</text>
<text x="87" y="160.4">XEINT4</text>
<text x="116.8" y="156.4">GPC1_3</text>
<text x="87" y="164.3">XEINT5</text>
<text x="116.8" y="164.3">GPC1_4</text>
<text x="87" y="168.3">KP_COL6 XEINT22</text>
<text x="87" y="172.3">KP_COL7 XEINT23</text>
<text x="130.6" y="171.3">GND</text>
<text x="47.5" y="176.2">GND</text>
</g>
<g font-size="1.8" fill="#f00">
<text x="214.2" y="61.2">SPI接口</text>
<text x="114.9" y="102.9">启动模式选择</text>
<text x="212.2" y="136.6">6*6矩阵键盘</text>
<text x="37.4" y="144.5">上</text>
<text x="37.4" y="148.5">下</text>
<text x="37.4" y="152.4">左</text>
<text x="37.4" y="156.4">右</text>
<text x="37.4" y="160.4">回车</text>
<text x="37.4" y="164.3">退出</text>
<text x="35.4" y="168.3">home/munuKEY7</text>
<text x="37.4" y="172.3">电源</text>
<text x="65.2" y="176.2">用户按键</text>
</g>
</svg>
